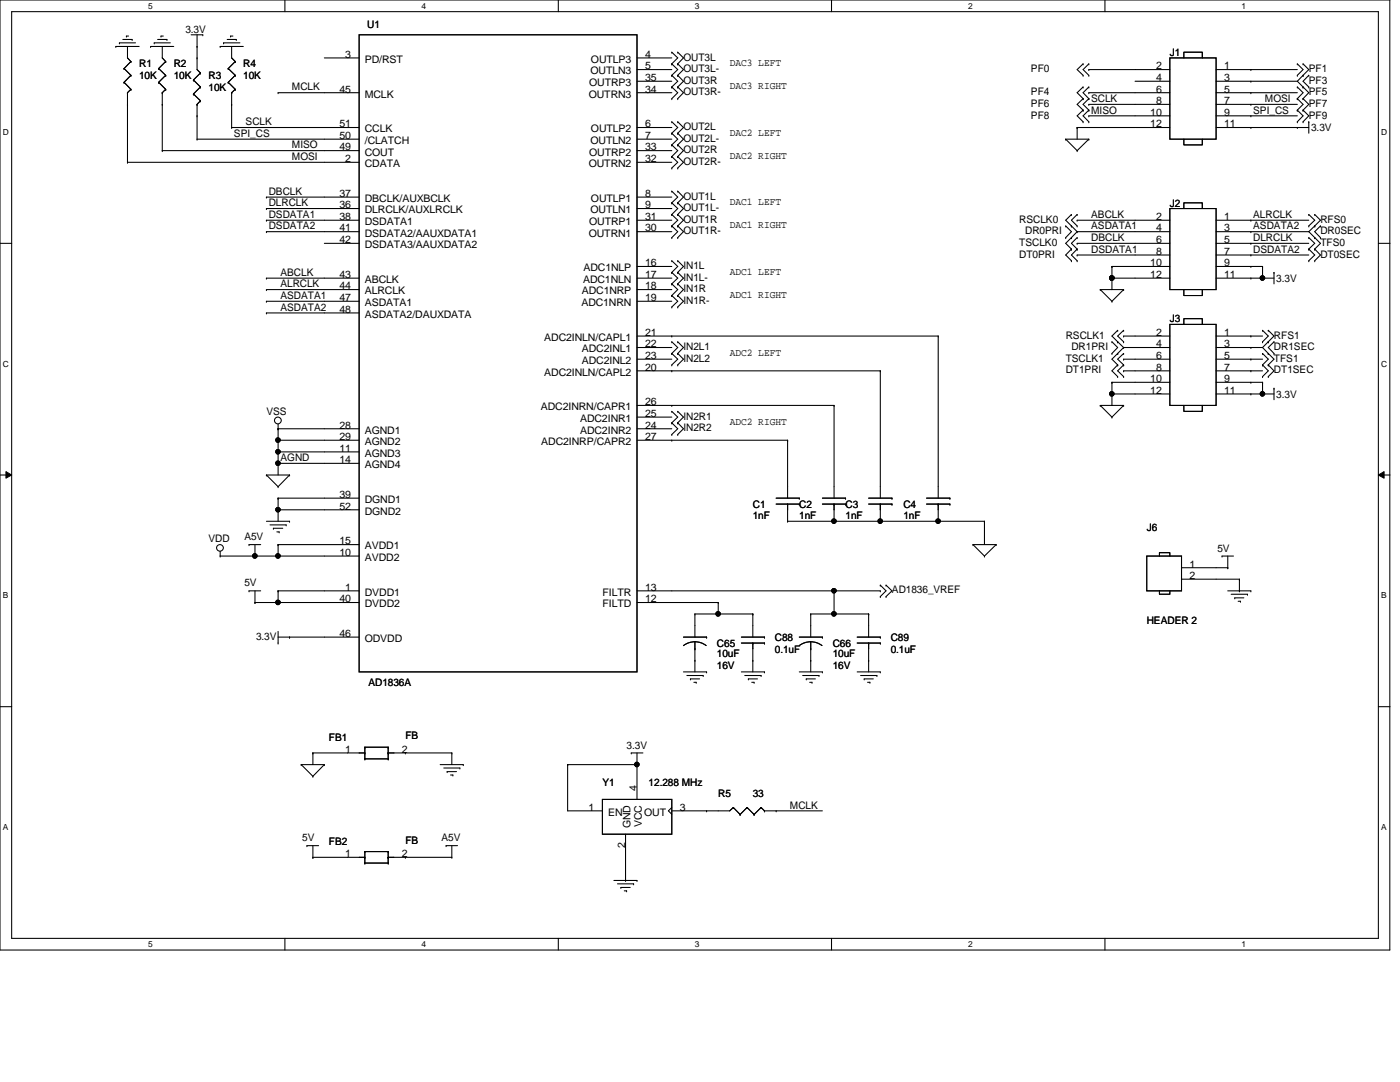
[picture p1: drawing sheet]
<svg xmlns="http://www.w3.org/2000/svg" width="279mm" height="216mm" viewBox="0 0 279 216" stroke-linecap="round" stroke-linejoin="round" font-family="sans-serif">
<path d="M0 0h277.4v189.6h-277.4zM2.3 2.3h272.8v184.9h-272.8z" fill="none" stroke="#000" stroke-width=".21"/>
<g fill="#fff">
<path d="M29.6 .3h.9v1.8h-.9z"/>
<path d="M29.6 187.5h.9v1.9h-.9z"/>
</g>
<path d="M56.9 0v2.3M56.9 187.2v2.4" fill="none" stroke="#000" stroke-width=".21"/>
<g fill="#fff">
<path d="M84.1 .3h.9v1.8h-.9z"/>
<path d="M84.1 187.5h.9v1.9h-.9z"/>
</g>
<path d="M111.4 0v2.3M111.4 187.2v2.4" fill="none" stroke="#000" stroke-width=".21"/>
<g fill="#fff">
<path d="M138.7 .3h.9v1.8h-.9z"/>
<path d="M138.7 187.5h.9v1.9h-.9z"/>
</g>
<path d="M165.9 0v2.3M165.9 187.2v2.4" fill="none" stroke="#000" stroke-width=".21"/>
<g fill="#fff">
<path d="M193.2 .3h.9v1.8h-.9z"/>
<path d="M193.2 187.5h.9v1.9h-.9z"/>
</g>
<path d="M220.5 0v2.3M220.5 187.2v2.4" fill="none" stroke="#000" stroke-width=".21"/>
<g fill="#fff">
<path d="M247.8 .3h.9v1.8h-.9z"/>
<path d="M247.8 187.5h.9v1.9h-.9z"/>
<path d="M.6 25.4h1.2v1.9h-1.2z"/>
<path d="M275.7 25.4h1.2v1.9h-1.2z"/>
<path d="M.6 71.7h1.2v1.8h-1.2z"/>
<path d="M275.7 71.7h1.2v1.8h-1.2z"/>
</g>
<path d="M0 48.6h2.3M275.1 48.6h2.3" fill="none" stroke="#000" stroke-width=".21"/>
<g fill="#fff">
<path d="M.6 117.9h1.1v1.9h-1.1z"/>
<path d="M275.7 117.9h1.1v1.9h-1.1z"/>
</g>
<path d="M0 94.8h2.3M275.1 94.8h2.3" fill="none" stroke="#000" stroke-width=".21"/>
<path d="M1.2 94.1l1.1 .7-1.1 .6zM275.1 94.8l1.1-.7v1.3z" fill="#000"/>
<path d="M1.2 94.1l1.1 .7-1.1 .6zM275.1 94.8l1.1-.7v1.3z" fill="none" stroke="#000" stroke-width=".2"/>
<g fill="#fff">
<path d="M.6 164.1h1.1v1.9h-1.1z"/>
<path d="M275.7 164.1h1.1v1.9h-1.1z"/>
</g>
<g fill="none" stroke="#000" stroke-width=".21">
<path d="M23.1 9.3h.1M23.1 9.3h4.7M23.8 8.6h.1M23.8 8.6h3.3M24.5 7.9h1.9M24.8 13.7h.1M24.8 16.4h.1M24.8 13.7l1.3 1.3M24.8 16.4l1.3 1.4M25.2 7.2h.1M25.2 7.2h.5M25.4 18.5h.1"/>
<path d="M25.4 9.3v2.3l.7 .7M25.4 18.5v13.9M26.1 12.3h.1M26.1 15h.1M26.1 17.8h.1M26.1 12.3l-1.3 1.4M26.1 15l-1.3 1.4M26.1 17.8l-.7 .7M26.4 7.9h.1M30.1 9.3h.1M30.1 9.3h4.6M30.8 8.6h.1"/>
<path d="M30.8 8.6h3.2M31.5 7.9h1.8M31.7 13.7h.1M31.7 16.4h.1M31.7 13.7l1.4 1.3M31.7 16.4l1.4 1.4M32.1 7.2h.1M32.1 7.2h.5M32.4 18.5h.1M32.4 9.3v2.3l.7 .7M32.4 18.5v11.6M33.1 12.3h.1"/>
<path d="M33.1 15h.1M33.1 17.8h.1M33.1 12.3l-1.4 1.4M33.1 15l-1.4 1.4M33.1 17.8l-.7 .7M33.3 7.9h.1M38.1 6.9h2.4M38.6 16h.1M38.6 18.8h.1M38.6 16l1.4 1.4M38.6 18.8l1.4 1.3M39.3 11.6h.1"/>
<path d="M39.3 9.3h.1M39.3 6.9v7l.7 .7M40 14.6h.1M40 17.4h.1M40 14.6l-1.4 1.4M40 17.4l-1.4 1.4M40.5 6.9h.1M43.9 9.3h.1M43.9 9.3h4.7M44.6 8.6h.1M44.6 8.6h3.3M45.3 7.9h1.9"/>
<path d="M45.6 13.7h.1M45.6 16.4h.1M45.6 13.7l1.3 1.3M45.6 16.4l1.3 1.4M46 7.2h.1M46 7.2h.5M46.2 18.5h.1M46.2 9.3v2.3l.7 .7M46.2 18.5v6.9M46.9 12.3h.1M46.9 15h.1M46.9 17.8h.1"/>
<path d="M46.9 12.3l-1.3 1.4M46.9 15l-1.3 1.4M46.9 17.8l-.7 .7M47.2 7.9h.1M55.5 18.5h.1M55.5 18.5h16.2M64.7 11.6h7M71.7 6.9h55.4v127.2h-55.4zM127.1 13.9h7M127.1 16.2h7M127.1 18.5h7M127.1 11.6h7"/>
<path d="M134.1 12.7h.1M134.1 10.4h.1M134.1 15h.1M134.1 17.4h.1M134.1 19.7h.1M134.1 10.4l1.2 1.2-1.2 1.1M134.1 12.7l1.2 1.2-1.2 1.1M134.1 15l1.2 1.2-1.2 1.2M134.1 17.4l1.2 1.1-1.2 1.2M135.3 12.7h.1M135.3 10.4h.1M135.3 15h.1"/>
<path d="M135.3 17.4h.1M135.3 19.7h.1M135.3 10.4l1.1 1.2-1.1 1.1M135.3 12.7l1.1 1.2-1.1 1.1M135.3 15l1.1 1.2-1.1 1.2M135.3 17.4l1.1 1.1-1.1 1.2M216.2 12.7h.1M216.2 15h.1M216.2 19.7h.1M216.2 17.4h.1M216.2 12.7l-1.2 1.2 1.2 1.1M216.2 19.7l-1.2 1.1 1.2 1.2"/>
<path d="M216.2 17.4l-1.2 1.1 1.2 1.2M217.3 13.9h.1M217.3 18.5h.1M217.3 12.7h.1M217.3 15h.1M217.3 19.7h.1M217.3 17.4h.1M217.3 13.9h16.2M217.3 18.5h16.2M217.3 12.7l-1.1 1.2 1.1 1.1M217.3 19.7l-1.1 1.1 1.1 1.2M217.3 17.4l-1.1 1.1 1.1 1.2"/>
<path d="M226.5 16.2h7M233.5 11.6h9.2v16.2h-9.2zM236.3 11.6v-1.2h3.6v1.2M242.7 13.9h16.2M242.7 16.2h16.2M242.7 18.5h16.2M249.6 13.9h.1M249.6 16.2h.1M249.6 18.5h.1M258.9 19.7h.1M258.9 17.4h.1M258.9 15h.1"/>
<path d="M258.9 12.7h.1M258.9 16.2l2.3 2.3-1.1 1.2M258.9 19.7l1.2 1.1-1.2 1.2M258.9 17.4l1.2 1.1-1.2 1.2M258.9 12.7l1.2 1.2-1.2 1.1M260.1 15h.1M260.1 17.4h.1M260.1 19.7h.1M260.1 12.7h.1M260.1 15l-1.2 1.2M260.1 19.7l1.1 1.1-1.1 1.2M260.1 12.7l1.1 1.2-1.1 1.1"/>
<path d="M261.2 17.4h.1M261.2 15h.1M261.2 15l-1.1 1.2 1.1 1.2M25.4 32.4h.1M25.4 20.8h.1M25.4 32.4h46.3M32.4 30.1h.1M32.4 20.8h.1M32.4 30.1h39.3M39.3 27.8h.1M39.3 23.1h.1M39.3 20.8h.1"/>
<path d="M39.3 27.8h32.4M39.3 20.8v7M40 20.1h.1M40 20.1l-.7 .7M46.2 25.4h.1M46.2 20.8h.1M46.2 25.4h25.5M53.2 39.3h.1M53.2 39.3h18.5M127.1 25.4h7M127.1 27.8h7M127.1 30.1h7"/>
<path d="M127.1 32.4h7M127.1 39.3h7M134.1 26.6h.1M134.1 24.3h.1M134.1 28.9h.1M134.1 31.2h.1M134.1 33.5h.1M134.1 38.1h.1M134.1 24.3l1.2 1.1-1.2 1.2M134.1 26.6l1.2 1.2-1.2 1.1M134.1 28.9l1.2 1.2-1.2 1.1M134.1 31.2l1.2 1.2-1.2 1.1"/>
<path d="M134.1 38.1l1.2 1.2-1.2 1.2M135.3 26.6h.1M135.3 24.3h.1M135.3 28.9h.1M135.3 31.2h.1M135.3 33.5h.1M135.3 38.1h.1M135.3 24.3l1.1 1.1-1.1 1.2M135.3 26.6l1.1 1.2-1.1 1.1M135.3 28.9l1.1 1.2-1.1 1.1M135.3 31.2l1.1 1.2-1.1 1.1M135.3 38.1l1.1 1.2-1.1 1.2"/>
<path d="M212.7 27.8h.1M212.7 27.8h4.6M212.7 27.8l2.3 2.3M215 25.4h.1M215 30.1h.1M215 25.4h18.5M215 25.4v2.4M216.2 22h.1M216.2 24.3h.1M216.2 22l-1.2 1.1 1.2 1.2M217.3 20.8h.1M217.3 23.1h.1"/>
<path d="M217.3 27.8h.1M217.3 22h.1M217.3 24.3h.1M217.3 20.8h16.2M217.3 23.1h16.2M217.3 27.8l-2.3 2.3M217.3 22l-1.1 1.1 1.1 1.2M236.3 27.8v1.1h3.6v-1.1M242.7 20.8h16.2M242.7 25.4h18.5M242.7 23.1h16.2M249.6 20.8h.1"/>
<path d="M249.6 25.4h.1M249.6 23.1h.1M258.9 25.4h.1M258.9 22h.1M258.9 24.3h.1M258.9 22l1.2 1.1-1.2 1.2M260.1 22h.1M260.1 24.3h.1M260.1 22l1.1 1.1-1.1 1.2M261.2 24.3h.1M261.2 24.3v2.3M53.2 55.5h.1"/>
<path d="M53.2 57.8h.1M53.2 41.6h.1M53.2 46.2h.1M53.2 43.9h.1M53.2 43.9h18.5M53.2 46.2h18.5M53.2 55.5h18.5M53.2 57.8h18.5M53.2 41.6h18.5M64.7 48.6h7M127.1 43.9h7M127.1 46.2h7"/>
<path d="M127.1 55.5h7M127.1 53.2h7M127.1 57.8h7M127.1 41.6h7M134.1 40.5h.1M134.1 42.8h.1M134.1 45.1h.1M134.1 47.4h.1M134.1 54.4h.1M134.1 52h.1M134.1 56.6h.1M134.1 59h.1"/>
<path d="M134.1 40.5l1.2 1.1-1.2 1.2M134.1 42.8l1.2 1.1-1.2 1.2M134.1 45.1l1.2 1.1-1.2 1.2M134.1 52l1.2 1.2-1.2 1.2M134.1 54.4l1.2 1.1-1.2 1.1M134.1 56.6l1.2 1.2-1.2 1.2M134.1 59l1.2 1.1-1.2 1.2M135.3 40.5h.1M135.3 42.8h.1M135.3 45.1h.1M135.3 47.4h.1M135.3 54.4h.1"/>
<path d="M135.3 52h.1M135.3 56.6h.1M135.3 59h.1M135.3 40.5l1.1 1.1-1.1 1.2M135.3 42.8l1.1 1.1-1.1 1.2M135.3 45.1l1.1 1.1-1.1 1.2M135.3 52l1.1 1.2-1.1 1.2M135.3 54.4l1.1 1.1-1.1 1.1M135.3 56.6l1.1 1.2-1.1 1.2M135.3 59l1.1 1.1-1.1 1.2M212.7 45.1h.1M212.7 47.4h.1"/>
<path d="M212.7 45.1l1.1 1.1-1.1 1.2M213.8 42.8h.1M213.8 45.1h.1M213.8 47.4h.1M213.8 49.7h.1M213.8 52h.1M213.8 49.7l-1.1 1.2 1.1 1.1M213.8 42.8l-1.1 1.1 2.3 2.3M213.8 47.4l-1.1 1.2 1.1 1.1M215 43.9h.1M215 46.2h.1M215 48.6h.1"/>
<path d="M215 50.9h.1M215 42.8h.1M215 45.1h.1M215 49.7h.1M215 52h.1M215 47.4h.1M215 43.9h18.5M215 46.2h18.5M215 48.6h18.5M215 50.9h18.5M215 42.8l-1.2 1.1 1.2 1.2M215 46.2l-1.2 1.2"/>
<path d="M215 49.7l-1.2 1.2 1.2 1.1M215 47.4l-1.2 1.2 1.2 1.1M219.6 57.8h.1M219.6 57.8h4.6M219.6 57.8l2.3 2.3M221.9 53.2h.1M221.9 55.5h.1M221.9 55.5h11.6M221.9 53.2h11.6M221.9 53.2v4.6M224.2 57.8h.1M224.2 57.8l-2.3 2.3"/>
<path d="M233.5 41.6h9.2v16.2h-9.2zM236.3 41.6v-1.1h3.6v1.1M236.3 57.8v1.2h3.6v-1.2M242.7 43.9h18.5M242.7 46.2h18.5M242.7 48.6h18.5M242.7 50.9h18.5M242.7 55.5h11.6M242.7 53.2h9.3M249.6 43.9h.1M249.6 46.2h.1M249.6 48.6h.1"/>
<path d="M249.6 50.9h.1M249.6 55.5h.1M249.6 53.2h.1M252 53.2h.1M252 55.5h.1M252 53.2v2.3M254.3 54.4h.1M254.3 54.4v2.2M261.2 49.7h.1M261.2 47.4h.1M261.2 52h.1M261.2 45.1h.1"/>
<path d="M261.2 42.8h.1M261.2 46.2l1.2 1.2M261.2 47.4l1.2 1.2-1.2 1.1M261.2 49.7l1.2 1.2-1.2 1.1M261.2 42.8l1.2 1.1-1.2 1.2M262.4 45.1h.1M262.4 47.4h.1M262.4 49.7h.1M262.4 52h.1M262.4 42.8h.1M262.4 45.1l-1.2 1.1M262.4 47.4l1.1 1.2-1.1 1.1"/>
<path d="M262.4 49.7l1.1 1.2-1.1 1.1M262.4 42.8l1.1 1.1-1.1 1.2M263.5 47.4h.1M263.5 45.1h.1M263.5 45.1l-1.1 1.1 1.1 1.2M53.2 60.1h.1M53.2 62.4h.1M53.2 60.1h18.5M53.2 62.4h18.5M127.1 67.1h60.1M127.1 69.3h7M127.1 71.7h7"/>
<path d="M127.1 74h48.6M127.1 60.1h7M134.1 67.1h.1M134.1 74h.1M134.1 61.3h.1M134.1 70.5h.1M134.1 68.2h.1M134.1 72.8h.1M134.1 68.2l1.2 1.1-1.2 1.2M134.1 70.5l1.2 1.2-1.2 1.1M135.3 61.3h.1M135.3 70.5h.1"/>
<path d="M135.3 68.2h.1M135.3 72.8h.1M135.3 68.2l1.1 1.1-1.1 1.2M135.3 70.5l1.1 1.2-1.1 1.1M175.7 74h.1M175.7 74v25.4M187.2 67.1h.1M187.2 67.1v32.3M221.9 76.3h.1M221.9 78.6h.1M221.9 60.1h.1M221.9 68.2h.1"/>
<path d="M221.9 70.5h.1M221.9 76.3v4.6M221.9 78.6h11.6M221.9 76.3h11.6M221.9 68.2l1.2 1.1-1.2 1.2M223.1 65.9h.1M223.1 68.2h.1M223.1 70.5h.1M223.1 72.8h.1M223.1 75.1h.1M223.1 65.9l-1.2 1.2 1.2 1.1M223.1 68.2l1.1 1.1"/>
<path d="M223.1 72.8l-1.2 1.2 1.2 1.1M224.2 67.1h.1M224.2 69.3h.1M224.2 71.7h.1M224.2 74h.1M224.2 65.9h.1M224.2 68.2h.1M224.2 72.8h.1M224.2 75.1h.1M224.2 70.5h.1M224.2 67.1h9.3M224.2 69.3h9.3"/>
<path d="M224.2 71.7h9.3M224.2 74h9.3M224.2 65.9l-1.1 1.2 1.1 1.1M224.2 69.3l-2.3 2.4 1.2 1.1M224.2 72.8l-1.1 1.2 1.1 1.1M224.2 70.5l-1.1 1.2 1.1 1.1M233.5 64.7h9.2v16.2h-9.2zM236.3 64.7v-1.1h3.6v1.1M242.7 67.1h9.3M242.7 69.3h9.3M242.7 71.7h9.3M242.7 74h9.3"/>
<path d="M242.7 78.6h11.6M242.7 76.3h9.3M249.6 67.1h.1M249.6 69.3h.1M249.6 71.7h.1M249.6 74h.1M249.6 78.6h.1M249.6 76.3h.1M252 76.3h.1M252 78.6h.1M252 75.1h.1M252 72.8h.1"/>
<path d="M252 70.5h.1M252 68.2h.1M252 65.9h.1M252 76.3v2.3M252 69.3l1.1 1.2M252 72.8l1.1 1.2-1.1 1.1M252 70.5l1.1 1.2-1.1 1.1M252 65.9l1.1 1.2-1.1 1.1M253.1 68.2h.1M253.1 70.5h.1M253.1 75.1h.1M253.1 72.8h.1"/>
<path d="M253.1 65.9h.1M253.1 65.9l1.2 1.2-2.3 2.2M253.1 72.8l1.2 1.2-1.2 1.1M253.1 70.5l1.2 1.2-1.2 1.1M254.3 77.5h.1M254.3 70.5h.1M254.3 68.2h.1M254.3 77.5v2.3M254.3 68.2l-1.2 1.1 1.2 1.2M53.2 94.8h.1M53.2 94.8h4.6M53.2 94.8l2.3 2.3"/>
<path d="M55.5 99.4h.1M55.5 92.5h.1M55.5 85.6h.1M55.5 87.8h.1M55.5 90.2h.1M55.5 97.1h.1M55.5 99.4h16.2M55.5 84.6v10.2M55.5 99.4v4.6M55.5 92.5h16.2M55.5 85.6h16.2M55.5 87.8h16.2"/>
<path d="M55.5 90.2h16.2M57.8 94.8h.1M57.8 94.8l-2.3 2.3M127.1 85.6h7M127.1 87.8h30.1M127.1 80.9h39.4M127.1 83.2h7M134.1 80.9h.1M134.1 87.8h.1M134.1 84.4h.1M134.1 82.1h.1M134.1 86.7h.1"/>
<path d="M134.1 82.1l1.2 1.1-1.2 1.2M134.1 84.4l1.2 1.2-1.2 1.1M135.3 84.4h.1M135.3 82.1h.1M135.3 86.7h.1M135.3 82.1l1.1 1.1-1.1 1.2M135.3 84.4l1.1 1.2-1.1 1.1M154.9 99.4h4.6M157.2 87.8h.1M157.2 87.8v11.6M159.5 99.4h.1M164.1 99.4h4.6"/>
<path d="M166.5 80.9h.1M166.5 80.9v18.5M168.7 99.4h.1M173.4 99.4h4.6M178 99.4h.1M184.9 99.4h4.7M189.6 99.4h.1M219.6 80.9h.1M219.6 80.9h4.6M219.6 80.9l2.3 2.3M221.9 83.2h.1M224.2 80.9h.1"/>
<path d="M224.2 80.9l-2.3 2.3M236.3 80.9v1.2h3.6v-1.2M43.9 111h.1M43.9 111h27.8M43.9 110v1M49.7 117.9h.1M49.7 108.7h.1M49.7 108.7h2.3M49.7 117.9h2.3M50.9 111h.1M50.9 108.7v2.3M50.9 117.9v2.3"/>
<path d="M53.2 104h4.6M53.9 104.7h3.2M54.6 105.4h.1M54.6 105.4h1.8M55.2 106.1h.5M55.5 101.7h.1M55.5 111h.1M55.5 108.7h.1M55.5 117.9h.1M55.5 108.7v2.3M55.5 117.9v2.3M55.5 101.7h16.2"/>
<path d="M55.5 108.7h16.2M55.5 117.9h16.2M55.7 106.1h.1M57.1 104.7h.1M57.8 104h.1M127.1 117.9h48.6M154.9 100.6h4.6M157.2 104h.1M157.2 100.6h.1M157.2 100.6v3.4M157.2 104h39.3M159.5 100.6h.1"/>
<path d="M164.1 100.6h4.6M166.5 104h.1M166.5 117.9h.1M166.5 100.6h.1M166.5 100.6v3.4M166.5 117.9v4.6M168.7 100.6h.1M173.4 100.6h4.6M175.7 104h.1M175.7 117.9h.1M175.7 119h.1M175.7 116.8h.1"/>
<path d="M175.7 100.6h.1M175.7 100.6v3.4M175.7 116.8l1.1 1.1-1.1 1.1M176.8 119h.1M176.8 116.8h.1M176.8 116.8l1.2 1.1-1.2 1.1M178 100.6h.1M184.9 100.6h4.7M187.2 104h.1M187.2 100.6h.1M187.2 100.6v3.4M189.6 100.6h.1"/>
<path d="M194.2 108.7h.1M194.2 108.7h4.6M194.2 108.7l2.3 2.3M196.5 104h.1M196.5 111h.1M196.5 104v4.7M198.8 108.7h.1M198.8 108.7l-2.3 2.3M228.9 111h6.9v6.9h-6.9zM231.4 111v-.7h2.1v.7M231.4 117.9v.7h2.1v-.7M235.8 115.6h11.6"/>
<path d="M235.8 113.3h9.2M243.9 111h.1M243.9 111h2.3M245 113.3h.1M245 117.9h4.6M245 111v2.3M245.7 118.6h3.3M246.4 119.3h.1M246.4 119.3h1.8M247.1 120h.5M247.4 115.6h.1M247.4 117.9h.1"/>
<path d="M247.4 115.6v2.3M247.6 120h.1M249 118.6h.1M249.6 117.9h.1M50.9 120.2h.1M50.9 120.2h20.8M55.5 120.2h.1M55.5 128.3h.1M55.5 126v2.3M55.5 127.1h16.2M57.8 127.1h.1M127.1 120.2h16.2"/>
<path d="M136.4 127.1h4.6M136.4 134.1h4.6M137.1 134.8h3.2M137.8 135.5h.1M137.8 135.5h1.8M138.5 136.1h.4M138.7 131.8h.1M138.7 122.5h.1M138.7 129.5h.1M138.7 128.1l1.4 .2 .8 .5M138.7 128.1l-1 .1-1.3 .6M138.7 122.5v4.6"/>
<path d="M138.7 128.1v6M138.7 122.5h11.5M138.9 136.1h.1M140.3 134.8h.1M141 134.1h.1M141 127.1h.1M143.3 120.2h.1M143.3 122.5h.1M143.3 120.2v2.3M148 127.1h4.6M148 134.1h4.6M148 128.3h4.6"/>
<path d="M148.6 134.8h3.3M149.4 135.5h.1M149.4 135.5h1.8M150 136.1h.5M150.2 122.5h.1M150.2 131.8h.1M150.2 128.3h.1M150.2 122.5v4.6M150.2 128.3v5.8M150.5 136.1h.1M151.9 134.8h.1M152.6 134.1h.1"/>
<path d="M152.6 127.1h.1M152.6 128.3h.1M159.5 127.1h4.6M159.5 134.1h4.6M160.2 134.8h3.2M160.9 135.5h.1M160.9 135.5h1.8M161.6 136.1h.5M161.8 131.8h.1M161.8 122.5h.1M161.8 129.5h.1M161.8 128.1l1.4 .2 .8 .5"/>
<path d="M161.8 128.1l-1 .1-1.3 .6M161.8 122.5v4.6M161.8 128.1v6M161.8 122.5h11.6M162.1 136.1h.1M163.4 134.8h.1M164.1 134.1h.1M164.1 127.1h.1M166.5 122.5h.1M171.1 127.1h4.6M171.1 134.1h4.6M171.1 128.3h4.6"/>
<path d="M171.7 134.8h3.3M172.5 135.5h.1M172.5 135.5h1.8M173.1 136.1h.5M173.4 122.5h.1M173.4 131.8h.1M173.4 128.3h.1M173.4 122.5v4.6M173.4 128.3v5.8M173.6 136.1h.1M175 134.8h.1M175.7 134.1h.1"/>
<path d="M175.7 127.1h.1M175.7 128.3h.1M0 141h2.3M60.1 152.6h.1M60.1 152.6h4.6M60.1 152.6l2.3 2.3M62.4 150.2h.1M62.4 154.9h.1M62.4 150.2h10.4M62.4 150.2v2.4M64.7 152.6h.1M64.7 152.6l-2.3 2.3"/>
<path d="M72.8 149.1h.1M72.8 151.4h.1M72.8 150.2h.1M72.8 149.1v2.3M72.8 149.1h4.7M72.8 151.4h4.7M77.5 150.2h.1M77.5 149.1h.1M77.5 151.4h.1M77.5 150.2h12.7M77.5 149.1v2.3M80.9 150.2h.1"/>
<path d="M87.8 152.6h4.7M88.6 153.2h3.2M89.2 154h.1M89.2 154h1.9M89.9 154.6h.5M90.2 150.2h.1M90.2 150.2v2.4M90.4 154.6h.1M91.8 153.2h.1M92.5 152.6h.1M113.3 152.6h.1M113.3 152.6v9.2h6.9"/>
<path d="M113.3 152.6h13.8M120.2 159.5h13.9v7h-13.9zM126 150.2h.1M126 150.2h2.3M127.1 152.6h.1M127.1 150.2v9.3M275.1 141h2.3M61.3 168.7h.1M61.3 168.7h2.3M62.4 171.1h.1M62.4 168.7v2.4M62.4 171.1h10.4"/>
<path d="M72.8 169.9h.1M72.8 172.2h.1M72.8 171.1h.1M72.8 169.9h4.7M72.8 169.9v2.3M72.8 172.2h4.7M77.5 171.1h.1M77.5 169.9h.1M77.5 172.2h.1M77.5 171.1h12.7M77.5 169.9v2.3M80.9 171.1h.1"/>
<path d="M89 168.7h.1M89 168.7h2.3M90.2 171.1h.1M90.2 168.7v2.4M122.5 175.7h4.6M123.2 176.4h3.2M123.9 177.1h.1M123.9 177.1h1.9M124.6 177.8h.5M124.8 175.7h.1M124.8 166.5v9.2M125.1 177.8h.1"/>
<path d="M126.4 176.4h.1M127.1 175.7h.1M134.1 161.1l-.7 .7 .7 .7M141 161.8h.1M146.3 161.1h.1M146.3 161.1l-.7 .7h-11.5M146.3 161.1l1.4 1.4M147.7 162.5h.1M149.1 161.1h.1M149.1 161.1l-1.4 1.4M149.1 161.1l1.4 1.4M150.5 162.5h.1"/>
<path d="M151.9 161.1h.1M151.9 161.1l-1.4 1.4M151.9 161.1l.7 .7M152.6 161.8h.1M152.6 161.8h11.5M154.9 161.8h.1"/>
<circle cx="221.9" cy="55.5" r=".45"/>
<circle cx="251.9" cy="55.5" r=".45"/>
<circle cx="221.9" cy="78.6" r=".45"/>
<circle cx="251.9" cy="78.6" r=".45"/>
<circle cx="55.5" cy="83.9" r=".68"/>
<circle cx="55.5" cy="87.8" r=".45"/>
<circle cx="55.5" cy="92.4" r=".45"/>
<circle cx="55.5" cy="90.1" r=".45"/>
<circle cx="43.9" cy="109.3" r=".67"/>
<circle cx="50.9" cy="110.9" r=".45"/>
<circle cx="55.5" cy="110.9" r=".45"/>
<circle cx="55.5" cy="101.7" r=".45"/>
<circle cx="166.4" cy="117.9" r=".45"/>
<circle cx="166.4" cy="104" r=".45"/>
<circle cx="175.7" cy="104" r=".45"/>
<circle cx="187.2" cy="104" r=".45"/>
<circle cx="55.5" cy="120.2" r=".45"/>
<circle cx="143.3" cy="122.5" r=".45"/>
<circle cx="166.4" cy="122.5" r=".45"/>
<circle cx="127.1" cy="152.5" r=".45"/>
</g>
<g fill="#000">
<circle cx="221.9" cy="55.5" r=".45"/>
<circle cx="251.9" cy="55.5" r=".45"/>
<circle cx="221.9" cy="78.6" r=".45"/>
<circle cx="251.9" cy="78.6" r=".45"/>
<circle cx="55.5" cy="87.8" r=".45"/>
<circle cx="55.5" cy="92.4" r=".45"/>
<circle cx="55.5" cy="90.1" r=".45"/>
<circle cx="50.9" cy="110.9" r=".45"/>
<circle cx="55.5" cy="110.9" r=".45"/>
<circle cx="55.5" cy="101.7" r=".45"/>
<circle cx="166.4" cy="117.9" r=".45"/>
<circle cx="166.4" cy="104" r=".45"/>
<circle cx="175.7" cy="104" r=".45"/>
<circle cx="187.2" cy="104" r=".45"/>
<circle cx="55.5" cy="120.2" r=".45"/>
<circle cx="143.3" cy="122.5" r=".45"/>
<circle cx="166.4" cy="122.5" r=".45"/>
<circle cx="127.1" cy="152.5" r=".45"/>
</g>
<g font-size="2.1">
<text x="73.3" y="5.6">U1</text>
<text x="37" y="6.6">3.3V</text>
<text x="68.9" y="11.5">3</text>
<text x="128.7" y="11.5">4</text>
<text x="233.5" y="11.2">J1</text>
<text x="27.8" y="13.5">R1</text>
<text x="27.8" y="15.8">10K</text>
<text x="34.7" y="13.5">R2</text>
<text x="34.7" y="15.8">10K</text>
<text x="41.6" y="15.8">R3</text>
<text x="48.6" y="13.5">R4</text>
<text x="48.6" y="15.8">10K</text>
<text x="72.8" y="12.5">PD/RST</text>
<text x="117.6" y="17.2">OUTRP3</text>
<text x="117.9" y="14.9">OUTLN3</text>
<text x="117.9" y="12.5">OUTLP3</text>
<text x="128.7" y="13.8">5</text>
<text x="128.7" y="16.2">35</text>
<text x="136.4" y="12.1">OUT3L</text>
<text x="136.4" y="14.4">OUT3L-</text>
<text x="136.4" y="16.7">OUT3R</text>
<text x="145.6" y="13.2">DAC3 LEFT</text>
<text x="145.6" y="17.8">DAC3 RIGHT</text>
<text x="205.7" y="14.4">PF0</text>
<text x="230.7" y="13.8">2</text>
<text x="230.7" y="16.2">4</text>
<text x="244.3" y="13.8">1</text>
<text x="244.3" y="16.2">3</text>
<text x="261.2" y="16.7">PF3</text>
<text x="261.2" y="14.4">PF1</text>
<text x="41.6" y="18.1">10K</text>
<text x="58.3" y="18">MCLK</text>
<text x="67.8" y="18.5">45</text>
<text x="72.8" y="19.5">MCLK</text>
<text x="117.5" y="19.5">OUTRN3</text>
<text x="128.7" y="18.5">34</text>
<text x="136.4" y="19">OUT3R-</text>
<text x="205.7" y="21.3">PF6</text>
<text x="205.7" y="19">PF4</text>
<text x="205.7" y="23.7">PF8</text>
<text x="217.8" y="20.4">SCLK</text>
<text x="217.8" y="22.6">MISO</text>
<text x="229.6" y="23.1">10</text>
<text x="230.7" y="18.5">6</text>
<text x="230.7" y="20.8">8</text>
<text x="244.3" y="18.5">5</text>
<text x="244.3" y="20.8">7</text>
<text x="244.3" y="23.1">9</text>
<text x="250.1" y="22.6">SPI_CS</text>
<text x="252.4" y="20.4">MOSI</text>
<text x="261.2" y="21.3">PF7</text>
<text x="261.2" y="19">PF5</text>
<text x="261.2" y="23.7">PF9</text>
<text x="46.7" y="27.3">SPI_CS</text>
<text x="49" y="25">SCLK</text>
<text x="58.3" y="29.6">MISO</text>
<text x="67.8" y="25.4">51</text>
<text x="67.8" y="27.7">50</text>
<text x="72.8" y="26.4">CCLK</text>
<text x="72.8" y="28.7">/CLATCH</text>
<text x="117.9" y="28.7">OUTLN2</text>
<text x="117.9" y="26.4">OUTLP2</text>
<text x="128.7" y="27.7">7</text>
<text x="128.7" y="25.4">6</text>
<text x="136.4" y="26">OUT2L</text>
<text x="136.4" y="28.3">OUT2L-</text>
<text x="145.6" y="27.1">DAC2 LEFT</text>
<text x="229.6" y="25.4">12</text>
<text x="244.3" y="25.4">11</text>
<text x="261.7" y="26.2">3.3V</text>
<text x="58.3" y="31.9">MOSI</text>
<text x="67.8" y="30">49</text>
<text x="68.9" y="32.3">2</text>
<text x="72.8" y="31">COUT</text>
<text x="72.8" y="33.4">CDATA</text>
<text x="117.5" y="33.4">OUTRN2</text>
<text x="117.6" y="31">OUTRP2</text>
<text x="128.7" y="32.3">32</text>
<text x="128.7" y="30">33</text>
<text x="136.4" y="30.6">OUT2R</text>
<text x="136.4" y="32.9">OUT2R-</text>
<text x="145.6" y="31.7">DAC2 RIGHT</text>
<text x="53.6" y="41.1">DLRCLK</text>
<text x="53.6" y="38.9">DBCLK</text>
<text x="67.8" y="39.3">37</text>
<text x="67.8" y="41.6">36</text>
<text x="72.8" y="40.3">DBCLK/AUXBCLK</text>
<text x="117.9" y="40.3">OUTLP1</text>
<text x="128.7" y="41.6">9</text>
<text x="128.7" y="39.3">8</text>
<text x="136.4" y="39.8">OUT1L</text>
<text x="145.6" y="40.9">DAC1 LEFT</text>
<text x="233.5" y="41.2">J2</text>
<text x="53.6" y="45.8">DSDATA2</text>
<text x="53.6" y="43.5">DSDATA1</text>
<text x="67.8" y="43.9">38</text>
<text x="67.8" y="46.2">41</text>
<text x="72.8" y="42.6">DLRCLK/AUXLRCLK</text>
<text x="72.8" y="44.9">DSDATA1</text>
<text x="72.8" y="47.2">DSDATA2/AAUXDATA1</text>
<text x="117.5" y="47.2">OUTRN1</text>
<text x="117.6" y="44.9">OUTRP1</text>
<text x="117.9" y="42.6">OUTLN1</text>
<text x="128.7" y="46.2">30</text>
<text x="128.7" y="43.9">31</text>
<text x="136.4" y="42.1">OUT1L-</text>
<text x="136.4" y="44.4">OUT1R</text>
<text x="136.4" y="46.8">OUT1R-</text>
<text x="145.6" y="45.6">DAC1 RIGHT</text>
<text x="203.4" y="44.4">RSCLK0</text>
<text x="204.6" y="46.8">DR0PRI</text>
<text x="217.8" y="43.5">ABCLK</text>
<text x="217.8" y="45.8">ASDATA1</text>
<text x="230.7" y="43.9">2</text>
<text x="230.7" y="46.2">4</text>
<text x="244.3" y="43.9">1</text>
<text x="244.3" y="46.2">3</text>
<text x="250.1" y="43.5">ALRCLK</text>
<text x="250.1" y="45.8">ASDATA2</text>
<text x="263.5" y="46.8">DR0SEC</text>
<text x="263.5" y="44.4">RFS0</text>
<text x="67.8" y="48.5">42</text>
<text x="72.8" y="49.5">DSDATA3/AAUXDATA2</text>
<text x="128.7" y="53.1">16</text>
<text x="136.4" y="53.7">IN1L</text>
<text x="203.4" y="51.4">DT0PRI</text>
<text x="203.4" y="49.1">TSCLK0</text>
<text x="217.8" y="48.1">DBCLK</text>
<text x="217.8" y="50.4">DSDATA1</text>
<text x="229.6" y="53.1">10</text>
<text x="230.7" y="48.5">6</text>
<text x="230.7" y="50.8">8</text>
<text x="244.3" y="48.5">5</text>
<text x="244.3" y="50.8">7</text>
<text x="244.3" y="53.1">9</text>
<text x="250.1" y="48.1">DLRCLK</text>
<text x="250.1" y="50.4">DSDATA2</text>
<text x="263.5" y="49.1">TFS0</text>
<text x="263.5" y="51.4">DT0SEC</text>
<text x="56" y="55">ABCLK</text>
<text x="56" y="57.3">ALRCLK</text>
<text x="56" y="59.6">ASDATA1</text>
<text x="67.8" y="55.5">43</text>
<text x="67.8" y="57.7">44</text>
<text x="72.8" y="56.5">ABCLK</text>
<text x="72.8" y="58.8">ALRCLK</text>
<text x="116.1" y="58.8">ADC1NRP</text>
<text x="116.4" y="56.5">ADC1NLN</text>
<text x="116.5" y="54.1">ADC1NLP</text>
<text x="128.7" y="55.5">17</text>
<text x="128.7" y="57.7">18</text>
<text x="136.4" y="56">IN1L-</text>
<text x="136.4" y="58.3">IN1R</text>
<text x="145.6" y="54.8">ADC1 LEFT</text>
<text x="145.6" y="59.4">ADC1 RIGHT</text>
<text x="229.6" y="55.5">12</text>
<text x="244.3" y="55.5">11</text>
<text x="254.7" y="56.3">3.3V</text>
<text x="56" y="62">ASDATA2</text>
<text x="67.8" y="60.1">47</text>
<text x="67.8" y="62.4">48</text>
<text x="72.8" y="61.1">ASDATA1</text>
<text x="72.8" y="63.4">ASDATA2/DAUXDATA</text>
<text x="116" y="61.1">ADC1NRN</text>
<text x="128.7" y="60.1">19</text>
<text x="136.4" y="60.6">IN1R-</text>
<text x="233.5" y="64.3">J3</text>
<text x="108.6" y="68">ADC2INLN/CAPL1</text>
<text x="116.1" y="70.3">ADC2INL1</text>
<text x="128.7" y="67">21</text>
<text x="128.7" y="69.3">22</text>
<text x="128.7" y="71.6">23</text>
<text x="136.4" y="69.9">IN2L1</text>
<text x="145.6" y="71">ADC2 LEFT</text>
<text x="212.7" y="67.6">RSCLK1</text>
<text x="213.8" y="69.9">DR1PRI</text>
<text x="230.7" y="67">2</text>
<text x="230.7" y="69.3">4</text>
<text x="230.7" y="71.6">6</text>
<text x="244.3" y="67">1</text>
<text x="244.3" y="69.3">3</text>
<text x="244.3" y="71.6">5</text>
<text x="254.3" y="69.9">DR1SEC</text>
<text x="254.3" y="67.6">RFS1</text>
<text x="108.6" y="75">ADC2INLN/CAPL2</text>
<text x="116.1" y="72.6">ADC2INL2</text>
<text x="128.7" y="74">20</text>
<text x="136.4" y="72.2">IN2L2</text>
<text x="212.7" y="74.5">DT1PRI</text>
<text x="212.7" y="72.2">TSCLK1</text>
<text x="229.6" y="76.2">10</text>
<text x="230.7" y="74">8</text>
<text x="244.3" y="74">7</text>
<text x="244.3" y="76.2">9</text>
<text x="254.3" y="74.5">DT1SEC</text>
<text x="254.3" y="72.2">TFS1</text>
<text x="53.2" y="82.8">VSS</text>
<text x="107.9" y="81.9">ADC2INRN/CAPR1</text>
<text x="128.7" y="80.9">26</text>
<text x="128.7" y="83.2">25</text>
<text x="136.4" y="83.7">IN2R1</text>
<text x="229.6" y="78.6">12</text>
<text x="244.3" y="78.6">11</text>
<text x="254.7" y="79.4">3.3V</text>
<text x="67.8" y="85.5">28</text>
<text x="67.8" y="87.8">29</text>
<text x="72.8" y="86.5">AGND1</text>
<text x="72.8" y="88.8">AGND2</text>
<text x="108" y="88.8">ADC2INRP/CAPR2</text>
<text x="115.8" y="84.2">ADC2INR1</text>
<text x="115.8" y="86.5">ADC2INR2</text>
<text x="128.7" y="87.8">27</text>
<text x="128.7" y="85.5">24</text>
<text x="136.4" y="86.1">IN2R2</text>
<text x="145.6" y="84.8">ADC2 RIGHT</text>
<text x="56" y="92">AGND</text>
<text x="67.8" y="90.1">11</text>
<text x="67.8" y="92.4">14</text>
<text x="72.8" y="91.1">AGND3</text>
<text x="72.8" y="93.4">AGND4</text>
<text x="67.8" y="99.4">39</text>
<text x="67.8" y="101.7">52</text>
<text x="72.8" y="100.4">DGND1</text>
<text x="150.2" y="101.3">C1</text>
<text x="159.5" y="101.3">C2</text>
<text x="168.7" y="101.3">C3</text>
<text x="180.3" y="101.3">C4</text>
<text x="48.8" y="107.8">A5V</text>
<text x="72.8" y="102.7">DGND2</text>
<text x="150.2" y="103.6">1nF</text>
<text x="159.5" y="103.6">1nF</text>
<text x="168.7" y="103.6">1nF</text>
<text x="180.3" y="103.6">1nF</text>
<text x="228.9" y="105.9">J6</text>
<text x="41.6" y="108.2">VDD</text>
<text x="67.8" y="108.6">15</text>
<text x="67.8" y="110.9">10</text>
<text x="72.8" y="109.6">AVDD1</text>
<text x="72.8" y="111.9">AVDD2</text>
<text x="237.4" y="113.2">1</text>
<text x="243" y="110.1">5V</text>
<text x="48.8" y="117">5V</text>
<text x="68.9" y="117.9">1</text>
<text x="72.8" y="118.9">DVDD1</text>
<text x="120.2" y="118.9">FILTR</text>
<text x="128.7" y="117.9">13</text>
<text x="178" y="118.4">AD1836_VREF</text>
<text x="237.4" y="115.5">2</text>
<text x="67.8" y="120.2">40</text>
<text x="72.8" y="121.2">DVDD2</text>
<text x="120.2" y="121.2">FILTD</text>
<text x="128.7" y="120.2">12</text>
<text x="228.9" y="124.4">HEADER 2</text>
<text x="51.1" y="127.7">3.3V</text>
<text x="67.8" y="127.1">46</text>
<text x="72.8" y="128.1">ODVDD</text>
<text x="143.1" y="129">C65</text>
<text x="143.1" y="131.1">10uF</text>
<text x="154.6" y="127.9">C88</text>
<text x="154.6" y="130.2">0.1uF</text>
<text x="166.2" y="129">C66</text>
<text x="166.2" y="131.1">10uF</text>
<text x="177.8" y="127.9">C89</text>
<text x="177.8" y="130.2">0.1uF</text>
<text x="73.5" y="136.9">AD1836A</text>
<text x="143.1" y="133.4">16V</text>
<text x="166.2" y="133.4">16V</text>
<text x="65.7" y="147.8">FB1</text>
<text x="80.9" y="147.5">FB</text>
<text x="125.1" y="149.4">3.3V</text>
<text x="68.9" y="150.2">1</text>
<text x="80.2" y="150.2">2</text>
<text x="117.5" y="161.8">1</text>
<text x="120.2" y="156.8">Y1</text>
<text x="127.1" y="157.9" transform="rotate(-90 127.1 157.9)">4</text>
<text x="129.5" y="156.8">12.288 MHz</text>
<text x="135.7" y="161.8">3</text>
<text x="143.3" y="159.1">R5</text>
<text x="150.2" y="159.1">33</text>
<text x="157.6" y="161.3">MCLK</text>
<text x="60.3" y="167.9">5V</text>
<text x="88.1" y="167.9">A5V</text>
<text x="121.4" y="162.8">EN</text>
<text x="125.8" y="165.3" transform="rotate(-90 125.8 165.3)">GND</text>
<text x="128.1" y="165.1" transform="rotate(-90 128.1 165.1)">VCC</text>
<text x="128.6" y="162.8">OUT</text>
<text x="65.7" y="168.6">FB2</text>
<text x="68.9" y="171">1</text>
<text x="80.2" y="171">2</text>
<text x="80.9" y="168.4">FB</text>
<text x="124.8" y="169.2" transform="rotate(-90 124.8 169.2)">2</text>
</g>
<g font-size="1.7">
<text x="29.6" y="1.7">5</text>
<text x="84.1" y="1.7">4</text>
<text x="138.7" y="1.7">3</text>
<text x="193.2" y="1.7">2</text>
<text x="247.8" y="1.7">1</text>
<text x=".6" y="26.9">D</text>
<text x="275.7" y="26.9">D</text>
<text x=".6" y="73.2">C</text>
<text x="275.7" y="73.2">C</text>
<text x=".6" y="119.4">B</text>
<text x="275.7" y="119.4">B</text>
<text x=".6" y="165.6">A</text>
<text x="275.7" y="165.6">A</text>
<text x="29.6" y="189">5</text>
<text x="84.1" y="189">4</text>
<text x="138.7" y="189">3</text>
<text x="193.2" y="189">2</text>
<text x="247.8" y="189">1</text>
</g>
</svg>
